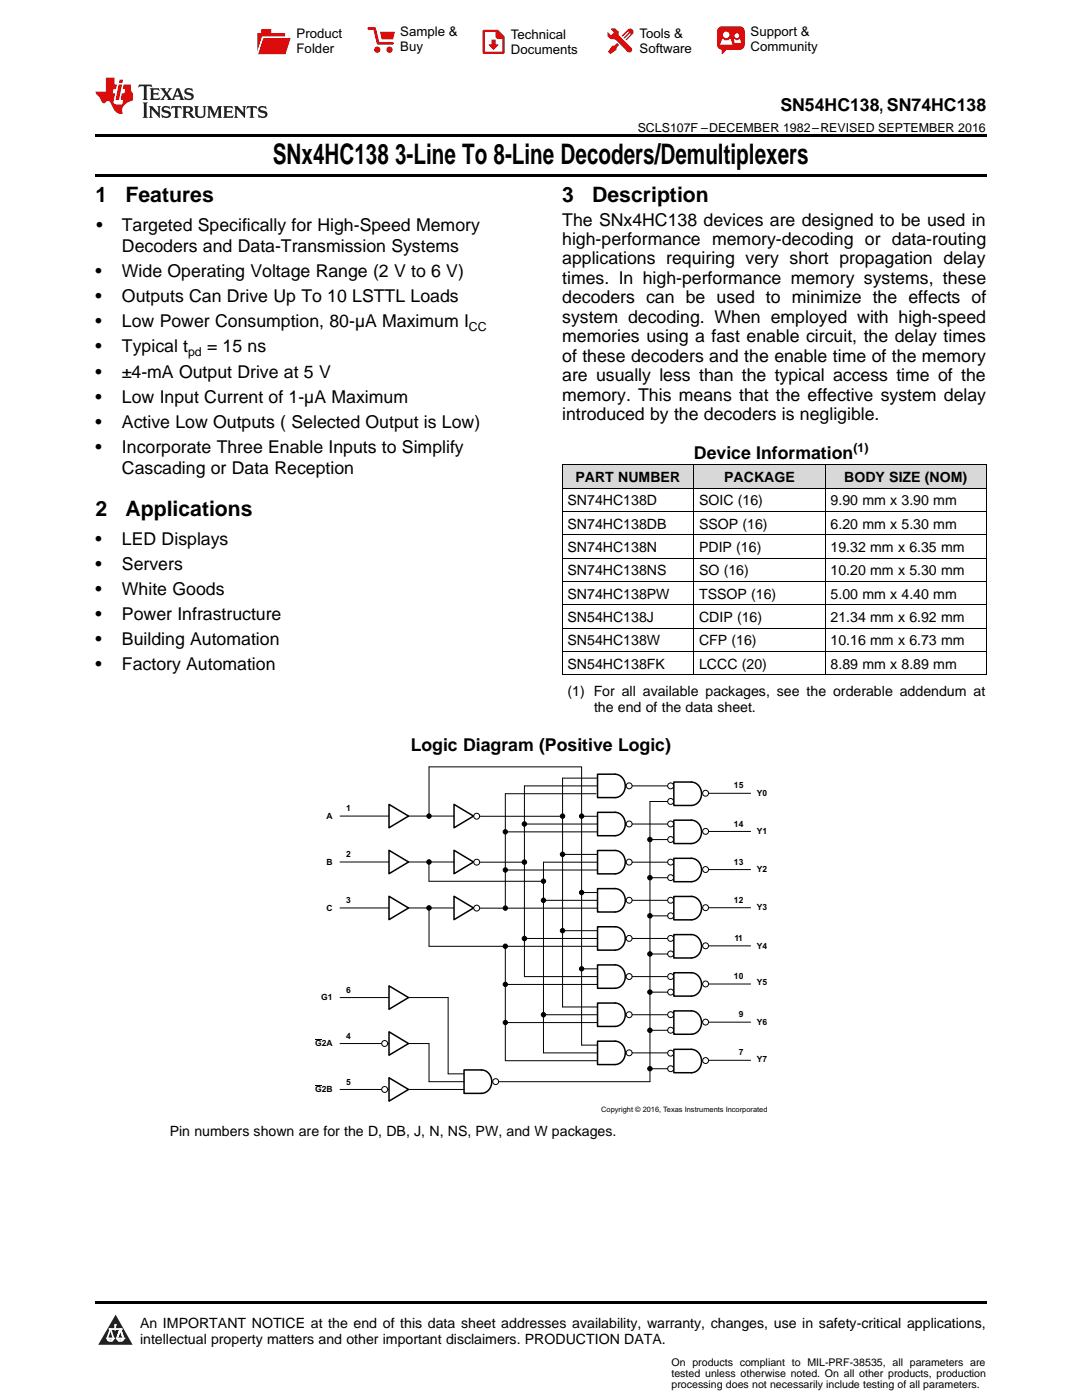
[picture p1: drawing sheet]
<svg xmlns="http://www.w3.org/2000/svg" width="216mm" height="279mm" viewBox="0 0 216 279" stroke-linecap="round" stroke-linejoin="round" font-family="sans-serif">
<g fill="#d8d8d8">
<path d="M112.2 92.8h26.2v4.7h-26.2z"/>
<path d="M138.4 92.8h26.3v4.7h-26.3z"/>
<path d="M164.7 92.8h32.1v4.7h-32.1z"/>
</g>
<path d="M23.1 262.4l3.4 6h-6.9z" fill="#231f20"/>
<path d="M21.4 267.1h1.2l-.3 .5h-.3a.55 .55 0 0 1-.6-.5z" fill-rule="evenodd" fill="#fff"/>
<path d="M21.4 267.1h1.2l-.3 .5h-.3a.55 .55 0 0 1-.6-.5z" fill="none" stroke="#231f20" stroke-width=".34"/>
<path d="M21.4 267.1l1.2 .1-.3 .4h-.5z" fill="none" stroke="#fff" stroke-width=".34"/>
<path d="M23 265.3h.1" fill="none" stroke="#fff" stroke-width=".34"/>
<path d="M23 264.4v.9z" fill="#fff"/>
<path d="M23 264.4v.9z" fill="none" stroke="#fff" stroke-width=".34"/>
<circle cx="23" cy="264.4" r=".17" fill="#fff"/>
<path d="M21.9 265.2h.1" fill="none" stroke="#fff" stroke-width=".34"/>
<path d="M21.9 265.2h2.3z" fill="#fff"/>
<path d="M21.9 265.2h2.3z" fill="none" stroke="#fff" stroke-width=".34"/>
<circle cx="24.2" cy="265.2" r=".17" fill="#fff"/>
<path d="M23.3 267.1h.1" fill="none" stroke="#fff" stroke-width=".34"/>
<path d="M24 265.2l-.7 1.9z" fill="#fff"/>
<path d="M24 265.2l-.7 1.9z" fill="none" stroke="#fff" stroke-width=".34"/>
<path d="M24 265.2l.7 1.9z" fill="#fff"/>
<path d="M24 265.2l.7 1.9z" fill="none" stroke="#fff" stroke-width=".34"/>
<path d="M24.6 267.1h.1" fill="none" stroke="#fff" stroke-width=".34"/>
<circle cx="21.4" cy="267.1" r=".17" fill="#fff"/>
<path d="M22.1 265.2l-.7 1.9z" fill="#fff"/>
<path d="M22.1 265.2l-.7 1.9z" fill="none" stroke="#fff" stroke-width=".34"/>
<path d="M22.1 265.2l.5 1.9z" fill="#fff"/>
<path d="M22.1 265.2l.5 1.9z" fill="none" stroke="#fff" stroke-width=".34"/>
<circle cx="22.6" cy="267.1" r=".17" fill="#fff"/>
<path d="M23.4 267.1h1.3a.65 .65 0 0 1-.7 .5 .65 .65 0 0 1-.6-.5z" fill-rule="evenodd" fill="#fff"/>
<path d="M23.4 267.1h1.3a.65 .65 0 0 1-.7 .5 .65 .65 0 0 1-.6-.5z" fill="none" stroke="#231f20" stroke-width=".34"/>
<path d="M23.4 267.1h1.3l-.4 .5h-.6z" fill="none" stroke="#fff" stroke-width=".34"/>
<path d="M23.3 267.1h.1" fill="none" stroke="#fff" stroke-width=".34"/>
<circle cx="24.7" cy="267.1" r=".17" fill="#fff"/>
<path d="M19 259.7h177.8v.5h-177.8z" fill="#000"/>
<path d="M67.9 162.9h26.6" fill="none" stroke="#000" stroke-width=".2"/>
<path d="M90.6 160.5l3.9 2.4-3.9 2.3z" fill="#fff"/>
<path d="M90.6 160.5l3.9 2.4-3.9 2.3z" fill="none" stroke="#000" stroke-width=".3"/>
<circle cx="95.1" cy="162.9" r=".59" fill="#fff"/>
<circle cx="95.1" cy="162.9" r=".59" fill="none" stroke="#000" stroke-width=".2"/>
<circle cx="125.5" cy="156.8" r=".59" fill="#fff"/>
<g fill="none" stroke="#000" stroke-width=".2">
<path d="M126.1 156.8h7.1"/>
<circle cx="125.5" cy="156.8" r=".59"/>
</g>
<path d="M122.7 154.5a2.35 2.35 0 0 1 2.1 2.3 2.35 2.35 0 0 1-2.1 2.4M122.7 154.5h-3.5v4.7h3.5" fill="none" stroke="#000" stroke-width=".3"/>
<circle cx="125.5" cy="164.4" r=".59" fill="#fff"/>
<g fill="none" stroke="#000" stroke-width=".2">
<path d="M126.1 164.5h7.1"/>
<circle cx="125.5" cy="164.4" r=".59"/>
</g>
<path d="M122.7 162.1a2.35 2.35 0 0 1 2.1 2.3 2.35 2.35 0 0 1-2.1 2.4M122.7 162.1h-3.5v4.7h3.5" fill="none" stroke="#000" stroke-width=".3"/>
<circle cx="125.5" cy="172.1" r=".59" fill="#fff"/>
<g fill="none" stroke="#000" stroke-width=".2">
<path d="M126.1 172.1h7.1"/>
<circle cx="125.5" cy="172.1" r=".59"/>
</g>
<path d="M122.7 169.7a2.35 2.35 0 0 1 2.1 2.3 2.35 2.35 0 0 1-2.1 2.4M122.7 169.7h-3.5v4.7h3.5" fill="none" stroke="#000" stroke-width=".3"/>
<circle cx="125.5" cy="179.7" r=".59" fill="#fff"/>
<g fill="none" stroke="#000" stroke-width=".2">
<path d="M126.1 179.7h7.1"/>
<circle cx="125.5" cy="179.7" r=".59"/>
</g>
<path d="M122.7 177.3a2.35 2.35 0 0 1 2.1 2.4 2.35 2.35 0 0 1-2.1 2.3M122.7 177.3h-3.5v4.7h3.5" fill="none" stroke="#000" stroke-width=".3"/>
<circle cx="125.5" cy="187.3" r=".59" fill="#fff"/>
<g fill="none" stroke="#000" stroke-width=".2">
<path d="M126.1 187.3h7.1"/>
<circle cx="125.5" cy="187.3" r=".59"/>
</g>
<path d="M122.7 184.9a2.35 2.35 0 0 1 2.1 2.4 2.35 2.35 0 0 1-2.1 2.3M122.7 185h-3.5v4.6h3.5" fill="none" stroke="#000" stroke-width=".3"/>
<circle cx="125.5" cy="194.9" r=".59" fill="#fff"/>
<g fill="none" stroke="#000" stroke-width=".2">
<path d="M126.1 194.9h7.1"/>
<circle cx="125.5" cy="194.9" r=".59"/>
</g>
<path d="M122.7 192.6a2.35 2.35 0 0 1 2.1 2.3 2.35 2.35 0 0 1-2.1 2.3M122.7 192.6h-3.5v4.6h3.5" fill="none" stroke="#000" stroke-width=".3"/>
<circle cx="125.5" cy="202.5" r=".59" fill="#fff"/>
<g fill="none" stroke="#000" stroke-width=".2">
<path d="M126.1 202.5h7.1"/>
<circle cx="125.5" cy="202.5" r=".59"/>
</g>
<path d="M122.7 200.2a2.35 2.35 0 0 1 2.1 2.3 2.35 2.35 0 0 1-2.1 2.3M122.7 200.2h-3.5v4.6h3.5" fill="none" stroke="#000" stroke-width=".3"/>
<circle cx="125.5" cy="210.1" r=".59" fill="#fff"/>
<g fill="none" stroke="#000" stroke-width=".2">
<path d="M126.1 210.1h7.1"/>
<circle cx="125.5" cy="210.1" r=".59"/>
</g>
<path d="M122.7 207.8a2.35 2.35 0 0 1 2.1 2.3 2.35 2.35 0 0 1-2.1 2.4M122.7 207.8h-3.5v4.7h3.5" fill="none" stroke="#000" stroke-width=".3"/>
<circle cx="98.9" cy="215.9" r=".59" fill="#fff"/>
<g fill="none" stroke="#000" stroke-width=".2">
<path d="M99.5 215.9h30.2"/>
<circle cx="98.9" cy="215.9" r=".59"/>
</g>
<path d="M96.1 213.5a2.35 2.35 0 0 1 2 2.4 2.35 2.35 0 0 1-2 2.3M96.1 213.5h-3.5v4.7h3.5" fill="none" stroke="#000" stroke-width=".3"/>
<path d="M77.6 160.5l3.9 2.4-3.9 2.3z" fill="#fff"/>
<path d="M137.9 156.1a2.36 2.36 0 0 1 2.1 2.3 2.36 2.36 0 0 1-2 2.3M138 156.1h-3.5v4.6h3.5M77.6 160.5l3.9 2.4-3.9 2.3z" fill="none" stroke="#000" stroke-width=".3"/>
<path d="M141.4 158.3h8.4M141.4 165.9h8.4M141.4 173.5h8.4M141.4 181.2h8.4M141.4 188.8h8.4M141.4 196.4h8.4M141.4 204h8.4M141.4 211.6h8.4" fill="none" stroke="#000" stroke-width=".2"/>
<circle cx="133.8" cy="156.8" r=".59" fill="#fff"/>
<circle cx="133.8" cy="156.8" r=".59" fill="none" stroke="#000" stroke-width=".2"/>
<circle cx="133.8" cy="159.9" r=".59" fill="#fff"/>
<circle cx="133.8" cy="159.9" r=".59" fill="none" stroke="#000" stroke-width=".2"/>
<circle cx="140.8" cy="158.3" r=".59" fill="#fff"/>
<circle cx="140.8" cy="158.3" r=".59" fill="none" stroke="#000" stroke-width=".2"/>
<path d="M137.9 163.7a2.36 2.36 0 0 1 2.1 2.3 2.36 2.36 0 0 1-2 2.3M138 163.7h-3.5v4.6h3.5" fill="none" stroke="#000" stroke-width=".3"/>
<circle cx="133.8" cy="164.4" r=".59" fill="#fff"/>
<circle cx="133.8" cy="164.4" r=".59" fill="none" stroke="#000" stroke-width=".2"/>
<circle cx="133.8" cy="167.5" r=".59" fill="#fff"/>
<circle cx="133.8" cy="167.5" r=".59" fill="none" stroke="#000" stroke-width=".2"/>
<circle cx="140.8" cy="165.9" r=".59" fill="#fff"/>
<circle cx="140.8" cy="165.9" r=".59" fill="none" stroke="#000" stroke-width=".2"/>
<path d="M137.9 171.3a2.36 2.36 0 0 1 2.1 2.3 2.36 2.36 0 0 1-2 2.4M138 171.3h-3.5v4.7h3.5" fill="none" stroke="#000" stroke-width=".3"/>
<circle cx="133.8" cy="172.1" r=".59" fill="#fff"/>
<circle cx="133.8" cy="172.1" r=".59" fill="none" stroke="#000" stroke-width=".2"/>
<circle cx="133.8" cy="175.2" r=".59" fill="#fff"/>
<circle cx="133.8" cy="175.2" r=".59" fill="none" stroke="#000" stroke-width=".2"/>
<circle cx="140.8" cy="173.5" r=".59" fill="#fff"/>
<circle cx="140.8" cy="173.5" r=".59" fill="none" stroke="#000" stroke-width=".2"/>
<path d="M137.9 178.9a2.36 2.36 0 0 1 2.1 2.3 2.36 2.36 0 0 1-2 2.4M138 178.9h-3.5v4.7h3.5" fill="none" stroke="#000" stroke-width=".3"/>
<circle cx="133.8" cy="179.7" r=".59" fill="#fff"/>
<circle cx="133.8" cy="179.7" r=".59" fill="none" stroke="#000" stroke-width=".2"/>
<circle cx="133.8" cy="182.8" r=".59" fill="#fff"/>
<circle cx="133.8" cy="182.8" r=".59" fill="none" stroke="#000" stroke-width=".2"/>
<circle cx="140.8" cy="181.1" r=".59" fill="#fff"/>
<circle cx="140.8" cy="181.1" r=".59" fill="none" stroke="#000" stroke-width=".2"/>
<path d="M137.9 186.5a2.36 2.36 0 0 1 2.1 2.3 2.36 2.36 0 0 1-2 2.4M138 186.5h-3.5v4.7h3.5" fill="none" stroke="#000" stroke-width=".3"/>
<circle cx="133.8" cy="187.3" r=".59" fill="#fff"/>
<circle cx="133.8" cy="187.3" r=".59" fill="none" stroke="#000" stroke-width=".2"/>
<circle cx="133.8" cy="190.4" r=".59" fill="#fff"/>
<circle cx="133.8" cy="190.4" r=".59" fill="none" stroke="#000" stroke-width=".2"/>
<circle cx="140.8" cy="188.8" r=".59" fill="#fff"/>
<circle cx="140.8" cy="188.8" r=".59" fill="none" stroke="#000" stroke-width=".2"/>
<path d="M137.9 194.1a2.36 2.36 0 0 1 2.1 2.3 2.36 2.36 0 0 1-2 2.4M138 194.1h-3.5v4.7h3.5" fill="none" stroke="#000" stroke-width=".3"/>
<circle cx="133.8" cy="194.9" r=".59" fill="#fff"/>
<circle cx="133.8" cy="194.9" r=".59" fill="none" stroke="#000" stroke-width=".2"/>
<circle cx="133.8" cy="198" r=".59" fill="#fff"/>
<circle cx="133.8" cy="198" r=".59" fill="none" stroke="#000" stroke-width=".2"/>
<circle cx="140.8" cy="196.4" r=".59" fill="#fff"/>
<circle cx="140.8" cy="196.4" r=".59" fill="none" stroke="#000" stroke-width=".2"/>
<path d="M137.9 201.7a2.36 2.36 0 0 1 2.1 2.4 2.36 2.36 0 0 1-2 2.3M138 201.7h-3.5v4.7h3.5" fill="none" stroke="#000" stroke-width=".3"/>
<circle cx="133.8" cy="202.5" r=".59" fill="#fff"/>
<circle cx="133.8" cy="202.5" r=".59" fill="none" stroke="#000" stroke-width=".2"/>
<circle cx="133.8" cy="205.6" r=".59" fill="#fff"/>
<circle cx="133.8" cy="205.6" r=".59" fill="none" stroke="#000" stroke-width=".2"/>
<circle cx="140.8" cy="204" r=".59" fill="#fff"/>
<circle cx="140.8" cy="204" r=".59" fill="none" stroke="#000" stroke-width=".2"/>
<path d="M137.9 209.4a2.36 2.36 0 0 1 2.1 2.3 2.36 2.36 0 0 1-2 2.4M138 209.4h-3.5v4.7h3.5" fill="none" stroke="#000" stroke-width=".3"/>
<circle cx="133.8" cy="210.2" r=".59" fill="#fff"/>
<circle cx="133.8" cy="210.2" r=".59" fill="none" stroke="#000" stroke-width=".2"/>
<circle cx="133.8" cy="213.3" r=".59" fill="#fff"/>
<circle cx="133.8" cy="213.3" r=".59" fill="none" stroke="#000" stroke-width=".2"/>
<circle cx="140.8" cy="211.7" r=".59" fill="#fff"/>
<g fill="none" stroke="#000" stroke-width=".2">
<path d="M118.9 158.4h-18.1v22.8h18.4M119.1 155.3h-6.8v45.7h6.9M119.2 156.8h-14.6v38.1h14.6M133.2 160h-3.5v55.9M67.9 172h26.6M85.6 162.9v-9.9h30.5v55.6h3.1M95.7 162.9h16.6M100.8 166h18.4M101.1 173.6h18.1M104.6 164.5h14.6M108.7 179.7h10.5M112.6 170.5h6.7"/>
<path d="M116.4 162.9h2.8M116.4 178.1h2.8M119.2 172.1h-10.8v38h10.8M129.7 167.6h3.5M129.7 175.2h3.5M85.6 188.9h33.6M100.8 188.9v22.8h18.4M101.1 196.5h18.1M104.9 187.3h14.3M112.6 185.7h6.6M116.4 193.4h2.8M129.7 182.8h3.5"/>
<path d="M129.7 190.4h3.5M129.7 198h3.5M85.6 215.9h7M89.4 214.3h3.2M101 204.1h18.3M108.7 202.5h10.5M129.7 205.6h3.5M129.7 213.3h3.5"/>
<circle cx="140.8" cy="211.7" r=".59"/>
</g>
<path d="M90.6 169.7l3.9 2.3-3.9 2.4z" fill="#fff"/>
<path d="M90.6 169.7l3.9 2.3-3.9 2.4z" fill="none" stroke="#000" stroke-width=".3"/>
<circle cx="95.1" cy="172.1" r=".59" fill="#fff"/>
<circle cx="95.1" cy="172.1" r=".59" fill="none" stroke="#000" stroke-width=".2"/>
<path d="M77.6 169.7l3.9 2.3-3.9 2.4z" fill="#fff"/>
<path d="M77.6 169.7l3.9 2.3-3.9 2.4z" fill="none" stroke="#000" stroke-width=".3"/>
<path d="M85.6 175.9h22.8M95.7 172.1h8.9M67.9 181.2h26.6" fill="none" stroke="#000" stroke-width=".2"/>
<path d="M90.6 178.9l3.9 2.3-3.9 2.3z" fill="#fff"/>
<path d="M90.6 178.9l3.9 2.3-3.9 2.3z" fill="none" stroke="#000" stroke-width=".3"/>
<circle cx="95.1" cy="181.2" r=".59" fill="#fff"/>
<circle cx="95.1" cy="181.2" r=".59" fill="none" stroke="#000" stroke-width=".2"/>
<path d="M77.6 178.9l3.9 2.3-3.9 2.3z" fill="#fff"/>
<path d="M77.6 178.9l3.9 2.3-3.9 2.3z" fill="none" stroke="#000" stroke-width=".3"/>
<path d="M67.9 199.1h21.5M85.6 181.2v7.7M95.7 181.2h5.1" fill="none" stroke="#000" stroke-width=".2"/>
<path d="M77.6 196.8l3.9 2.3-3.9 2.3z" fill="#fff"/>
<path d="M77.6 196.8l3.9 2.3-3.9 2.3z" fill="none" stroke="#000" stroke-width=".3"/>
<path d="M67.9 208.3h17.7" fill="none" stroke="#000" stroke-width=".2"/>
<path d="M77.6 205.9l3.9 2.4-3.9 2.3z" fill="#fff"/>
<path d="M77.6 205.9l3.9 2.4-3.9 2.3z" fill="none" stroke="#000" stroke-width=".3"/>
<path d="M62.9 207.5h1.3z" fill="#000"/>
<path d="M67.9 217.4h24.7" fill="none" stroke="#000" stroke-width=".2"/>
<path d="M77.6 215.1l3.9 2.3-3.9 2.4z" fill="#fff"/>
<path d="M77.6 215.1l3.9 2.3-3.9 2.4z" fill="none" stroke="#000" stroke-width=".3"/>
<path d="M62.9 216.6l1.3 .1z" fill="#000"/>
<circle cx="76.8" cy="217.4" r=".59" fill="#fff"/>
<circle cx="76.8" cy="217.4" r=".59" fill="none" stroke="#000" stroke-width=".2"/>
<circle cx="76.8" cy="208.3" r=".59" fill="#fff"/>
<g fill="none" stroke="#000" stroke-width=".2">
<path d="M112.2 97.4h84.6M112.2 92.8h84.6M112.2 92.8v41.9M138.4 92.8v41.9M164.6 92.8v41.9M196.8 92.8v41.9M112.2 116h84.6M112.2 111.4h84.6M112.2 106.7h84.6M112.2 102.1h84.6M112.2 134.7h84.6M112.2 130h84.6"/>
<path d="M112.2 125.4h84.6M112.2 120.7h84.6M85.6 172.5v3.4M89.4 199.1v15.2M85.6 208.3v7.6"/>
<circle cx="85.6" cy="172" r=".45"/>
<circle cx="85.6" cy="162.9" r=".44"/>
<circle cx="100.8" cy="173.6" r=".43"/>
<circle cx="100.8" cy="166" r=".43"/>
<circle cx="104.6" cy="164.4" r=".44"/>
<circle cx="104.6" cy="172.1" r=".45"/>
<circle cx="108.4" cy="179.7" r=".44"/>
<circle cx="108.4" cy="175.9" r=".43"/>
<circle cx="112.2" cy="162.9" r=".44"/>
<circle cx="112.2" cy="170.5" r=".44"/>
<circle cx="116.1" cy="178.1" r=".43"/>
<circle cx="116.1" cy="162.9" r=".43"/>
<circle cx="129.7" cy="175.2" r=".44"/>
<circle cx="129.7" cy="167.5" r=".44"/>
<circle cx="85.6" cy="181.2" r=".45"/>
<circle cx="100.8" cy="196.5" r=".43"/>
<circle cx="100.8" cy="181.2" r=".43"/>
<circle cx="100.8" cy="188.8" r=".43"/>
<circle cx="104.6" cy="187.3" r=".45"/>
<circle cx="112.2" cy="185.7" r=".44"/>
<circle cx="116.1" cy="193.3" r=".43"/>
<circle cx="129.7" cy="190.4" r=".45"/>
<circle cx="129.7" cy="182.8" r=".44"/>
<circle cx="129.7" cy="198" r=".45"/>
<circle cx="76.8" cy="208.3" r=".59"/>
<circle cx="100.8" cy="204.1" r=".43"/>
<circle cx="108.4" cy="202.5" r=".44"/>
<circle cx="129.7" cy="213.3" r=".44"/>
<circle cx="129.7" cy="205.6" r=".45"/>
</g>
<g fill="#000">
<circle cx="85.6" cy="172" r=".45"/>
<circle cx="85.6" cy="162.9" r=".44"/>
<circle cx="100.8" cy="173.6" r=".43"/>
<circle cx="100.8" cy="166" r=".43"/>
<circle cx="104.6" cy="164.4" r=".44"/>
<circle cx="104.6" cy="172.1" r=".45"/>
<circle cx="108.4" cy="179.7" r=".44"/>
<circle cx="108.4" cy="175.9" r=".43"/>
<circle cx="112.2" cy="162.9" r=".44"/>
<circle cx="112.2" cy="170.5" r=".44"/>
<circle cx="116.1" cy="178.1" r=".43"/>
<circle cx="116.1" cy="162.9" r=".43"/>
<circle cx="129.7" cy="175.2" r=".44"/>
<circle cx="129.7" cy="167.5" r=".44"/>
<circle cx="85.6" cy="181.2" r=".45"/>
<circle cx="100.8" cy="196.5" r=".43"/>
<circle cx="100.8" cy="181.2" r=".43"/>
<circle cx="100.8" cy="188.8" r=".43"/>
<circle cx="104.6" cy="187.3" r=".45"/>
<circle cx="112.2" cy="185.7" r=".44"/>
<circle cx="116.1" cy="193.3" r=".43"/>
<circle cx="129.7" cy="190.4" r=".45"/>
<circle cx="129.7" cy="182.8" r=".44"/>
<circle cx="129.7" cy="198" r=".45"/>
<circle cx="100.8" cy="204.1" r=".43"/>
<circle cx="108.4" cy="202.5" r=".44"/>
<circle cx="129.7" cy="213.3" r=".44"/>
<circle cx="129.7" cy="205.6" r=".45"/>
</g>
<path d="M19 34.8h177.8v.5h-177.8zM19 26.8h177.8v.6h-177.8z" fill="#000"/>
<path d="M27.7 16.9l-.1 .6 .6-.3h.5v.2v2.2l-.2 .4h1l-.2-.4v-2.2v-.2h.5l.6 .3-.2-.6zM29.9 17.6l.2 .4v1.6l-.2 .4h1.9l.1-.6a1.09 1.09 0 0 1-1.3 .1v-.6h.6l.4 .2v-.7l-.2 .2h-.8v-.6l.2-.1a1.01 1.01 0 0 1 1 .3l-.1-.6zM32 17.6l.9 1.2-1 1.2h.9l-.2-.3 .5-.7 .5 .7-.3 .3h1.7l-.2-.3 .1-.4h1l.1 .4-.2 .3h1l-.3-.4-.7-2h-.5l-1 2.2-.8-1.1 .9-1.1h-.9l.2 .2-.4 .7-.4-.7 .2-.2zM35.4 18l.4 1h-.8zM37 17.7a.66 .66 0 0 0-.2 .8 .66 .66 0 0 0 .6 .4l.7 .2 .1 .2a.8 .8 0 0 1-.7 .4 .8 .8 0 0 1-.7-.5l.1 .8 .2-.2a.94 .94 0 0 0 1.1 .1 .94 .94 0 0 0 .4-.9 1.48 1.48 0 0 0-1.3-.6v-.4a1.1 1.1 0 0 1 1.2 .2l-.2-.6-.2 .1-.5-.1zM28.5 20.4l.2 .4v2.3l-.2 .4h1l-.2-.4v-2.3l.2-.4zM29.7 21.2l.2 .4v1.5l-.2 .4h.8l-.3-.4 .1-1.3 1.6 1.8v-2l.2-.4h-.7l.2 .2v1.1l-1.2-1.3zM32.5 21.3a.66 .66 0 0 0-.2 .8 .66 .66 0 0 0 .6 .4l.6 .2 .2 .2a.8 .8 0 0 1-.8 .4 .8 .8 0 0 1-.7-.5l.2 .7 .2-.1a.94 .94 0 0 0 1 .1 .94 .94 0 0 0 .5-1 1.47 1.47 0 0 0-1.3-.6l-.1-.3a1.1 1.1 0 0 1 1.3 .2l-.2-.6-.2 .1-.5-.2zM34.3 21.2l-.2 .6a.64 .64 0 0 1 .8-.3v1.6l-.2 .4h1l-.3-.4 .1-1.6a.66 .66 0 0 1 .8 .3l-.2-.6zM36.3 21.2l.3 .4v1.5l-.3 .4h1l-.2-.2v-.7h.5l.1 .1a.8 .8 0 0 0 1.2 .7l-1-1a.62 .62 0 0 0 .6-.5 .62 .62 0 0 0-.6-.7zM37.1 21.5h.1a.48 .48 0 0 1 .6 0 .48 .48 0 0 1 .1 .6l-.2 .1-.6 .1zM38.7 21.2l.2 .2a2.29 2.29 0 0 0 .4 2 1.05 1.05 0 0 0 1.7-.7v-1.3l.2-.2h-.8l.2 .4v1.1a.61 .61 0 0 1-.6 .6 .61 .61 0 0 1-.6-.6v-1.1l.3-.4zM41.3 21.2l.3 .4v1.5l-.3 .4h.8l-.2-.4v-1.4l.8 1.9 .9-1.9v1.4l-.2 .4h.9l-.2-.4v-1.5l.2-.4h-.8l-.7 1.5-.6-1.5zM44.5 21.2l.2 .4v1.5l-.2 .4h1.9l.2-.6a1.1 1.1 0 0 1-1.4 .2v-.7h.6l.4 .2v-.6l-.2 .1-.8 .1v-.6l.2-.1a1.02 1.02 0 0 1 1.1 .2l-.2-.5zM46.7 21.2l.2 .4v1.5l-.2 .4h.8l-.3-.4 .1-1.3 1.6 1.8v-2l.2-.4h-.7l.2 .2v1.1l-1.2-1.3zM49.3 21.2l-.1 .6a.64 .64 0 0 1 .8-.3v1.6l-.3 .4h1l-.2-.4v-1.6a.66 .66 0 0 1 .8 .3l-.1-.6zM51.7 21.3a.66 .66 0 0 0-.2 .7 .66 .66 0 0 0 .7 .5l.6 .2 .1 .2a.8 .8 0 0 1-.7 .4 .8 .8 0 0 1-.7-.5l.1 .7 .2-.1a.94 .94 0 0 0 1.1 .1 .94 .94 0 0 0 .4-1 1.48 1.48 0 0 0-1.2-.6l-.1-.3a1.1 1.1 0 0 1 1.2 .2l-.2-.6-.1 .1-.6-.2z" fill="#231f20"/>
<path d="M21.1 15.5v2.8h-2v.4l.9 .9a.96 .96 0 0 0 1 1 .59 .59 0 0 1 .5-.4 .59 .59 0 0 1 .5 .3l.4 .8a1.61 1.61 0 0 0 2.1 1.3 1.63 1.63 0 0 1 1.1-2.2l.9-.3v-1.5a1.6 1.6 0 0 1-.4-1.7h-1.4l-.2 .9h.5l-.2 .8h-.5l-.2 1v.3h.5l-.2 .9h-.7a.74 .74 0 0 1-1-.6l.3-1.6h-.5l.2-.8h.5l.1-.9h-.4v-1.4zM23.7 16.9l-.7 3h.8l.6-3zM23.8 15.9l-.1 .7h.7l.2-.7z" fill="#ee1d23"/>
<g fill="#d60000">
<path d="M52.1 5.8h2v.8h2.8v4.2h-5.5v-4.2h.7z" fill-rule="evenodd"/>
<path d="M52.4 7.5h5.6l-1 3.3h-5.6z" fill-rule="evenodd"/>
</g>
<path d="M52.4 7.4h5.7l-.1 .1h-5.5l-1.1 3.3z" fill-rule="evenodd" fill="#fff"/>
<path d="M52.4 7.4h5.7l-.1 .1h-5.5l-1.1 3.3z" fill="none" stroke="#fff" stroke-width=".2"/>
<path d="M73.6 5.7h1.1l.7 2.9h2.9" fill="none" stroke="#d60000" stroke-width=".55"/>
<g fill="#d60000">
<path d="M75.8 6.3h3l-.4 1.6h-2.2z" fill-rule="evenodd"/>
<circle cx="75.3" cy="9.9" r=".62"/>
<circle cx="77.7" cy="9.9" r=".62"/>
</g>
<path d="M96.5 6.2h2.7l1.3 1.2v3.1h-4z" fill="none" stroke="#d60000" stroke-width=".44"/>
<g fill="#d60000">
<path d="M98.1 7.9h.8v1h.5l-.9 1.1-1-1v-.1h.6z" fill-rule="evenodd"/>
<path d="M98.9 6.2h.3l1.3 1.2v.4h-1.3l-.3-.4z" fill-rule="evenodd"/>
<path d="M121.9 5.7h.8l.7 .6 .1 .7 2.5 2.5-.8 .8-2.3-2.3-1.1-.2-.6-.6v-.8l.7 .6 .5-.4v-.2l-.5-.5z" fill-rule="evenodd"/>
<path d="M122.2 9.1h.4l.5-.5 .4 .4-.5 .5v.4l-1.2 .9-.5-.5z" fill-rule="evenodd"/>
<path d="M125.3 5.9a.67 .67 0 0 1 .9 0 .67 .67 0 0 1 0 .9z" fill-rule="evenodd"/>
<path d="M125.3 5.9l.9 .9-1.2 1.2h-.2v-.2l1-.9v-.2h-.2l-.9 1h-.2v-.2l.9-1 .1-.2h-.3l-.9 1h-.2v-.2z" fill-rule="evenodd"/>
<circle cx="125.6" cy="9.9" r=".54"/>
</g>
<path d="M123.3 6.3v.7" fill="none" stroke="#d60000" stroke-width=".2"/>
<g fill="#d60000">
<path d="M143.4 5.5l.6-.2h3.6a.95 .95 0 0 1 1 .9v2.8a.95 .95 0 0 1-1 .9h-3.6a.95 .95 0 0 1-.9-.9v-2.8z" fill-rule="evenodd"/>
<path d="M144 9.9h.9l-.7 .9h-.2z" fill-rule="evenodd"/>
</g>
<g fill="#fff">
<path d="M146.6 8.6h1.3z"/>
<path d="M144.1 7.8h.3l.1 .2h.8l.2-.2h.3l.4 1.1h-2.5z" fill-rule="evenodd"/>
<path d="M146.4 7.8h.3l.1 .2h.5l.2-.2h.2l.2 .8h-1.3z" fill-rule="evenodd"/>
<circle cx="144.9" cy="6.9" r=".65"/>
<circle cx="147" cy="7.1" r=".48"/>
</g>
<g font-size="5.6">
<text x="54.4" y="32.8">SNx4HC138</text>
<text x="78.8" y="32.8">3-Line To 8-Line Decoders/Demultiplexers</text>
</g>
<g font-size="4.2">
<text x="19" y="40.4">1</text>
<text x="25" y="40.4">Features</text>
<text x="112.2" y="40.4">3</text>
<text x="118.2" y="40.4">Description</text>
<text x="19" y="103">2</text>
<text x="25" y="103">Applications</text>
</g>
<g font-size="3.5">
<text x="155.7" y="22.2">SN54HC138, SN74HC138</text>
<text x="19.2" y="46.1">•</text>
<text x="24.3" y="46.1">Targeted Specifically for High-Speed Memory</text>
<text x="112.2" y="45">The SNx4HC138 devices are designed to be used in</text>
<text x="24.3" y="50.3">Decoders and Data-Transmission Systems</text>
<text x="112.2" y="48.9">high-performance memory-decoding or data-routing</text>
<text x="112.2" y="52.8">applications requiring very short propagation delay</text>
<text x="19" y="55.3">•</text>
<text x="24.3" y="55.3">Wide Operating Voltage Range (2 V to 6 V)</text>
<text x="112.2" y="56.7">times. In high-performance memory systems, these</text>
<text x="19" y="60.3">•</text>
<text x="19" y="65.3">•</text>
<text x="24.3" y="60.3">Outputs Can Drive Up To 10 LSTTL Loads</text>
<text x="24.3" y="65.3">Low Power Consumption, 80-µA Maximum I</text>
<text x="112.2" y="60.5">decoders can be used to minimize the effects of</text>
<text x="112.2" y="64.4">system decoding. When employed with high-speed</text>
<text x="19" y="70.3">•</text>
<text x="24.3" y="70.3">Typical t</text>
<text x="41.3" y="70.3">= 15 ns</text>
<text x="112.2" y="68.3">memories using a fast enable circuit, the delay times</text>
<text x="19" y="75.4">•</text>
<text x="24.3" y="75.4">±4-mA Output Drive at 5 V</text>
<text x="112.2" y="72.2">of these decoders and the enable time of the memory</text>
<text x="112.2" y="76.1">are usually less than the typical access time of the</text>
<text x="19" y="80.4">•</text>
<text x="24.3" y="80.4">Low Input Current of 1-µA Maximum</text>
<text x="112.2" y="79.9">memory. This means that the effective system delay</text>
<text x="112.2" y="83.8">introduced by the decoders is negligible.</text>
<text x="19" y="85.4">•</text>
<text x="24.3" y="85.4">Active Low Outputs ( Selected Output is Low)</text>
<text x="19" y="90.4">•</text>
<text x="24.3" y="90.4">Incorporate Three Enable Inputs to Simplify</text>
<text x="24.3" y="94.6">Cascading or Data Reception</text>
<text x="138.5" y="91.5">Device Information</text>
<text x="19" y="108.8">•</text>
<text x="19" y="113.8">•</text>
<text x="24.3" y="108.8">LED Displays</text>
<text x="24.3" y="113.8">Servers</text>
<text x="19" y="118.8">•</text>
<text x="24.3" y="118.8">White Goods</text>
<text x="19" y="123.8">•</text>
<text x="24.3" y="123.8">Power Infrastructure</text>
<text x="19" y="128.8">•</text>
<text x="24.3" y="128.8">Building Automation</text>
<text x="19" y="133.8">•</text>
<text x="24.3" y="133.8">Factory Automation</text>
<text x="82" y="149.9">Logic Diagram (Positive Logic)</text>
</g>
<g font-size="2.8">
<text x="113.2" y="100.9">SN74HC138D</text>
<text x="114.8" y="96.2">PART NUMBER</text>
<text x="139.5" y="100.9">SOIC (16)</text>
<text x="144.5" y="96.2">PACKAGE</text>
<text x="165.7" y="100.9">9.90 mm x 3.90 mm</text>
<text x="168.5" y="96.2">BODY SIZE (NOM)</text>
<text x="113.2" y="105.5">SN74HC138DB</text>
<text x="139.5" y="105.5">SSOP (16)</text>
<text x="165.7" y="105.5">6.20 mm x 5.30 mm</text>
<text x="113.2" y="110.2">SN74HC138N</text>
<text x="139.5" y="110.2">PDIP (16)</text>
<text x="165.7" y="110.2">19.32 mm x 6.35 mm</text>
<text x="113.2" y="114.8">SN74HC138NS</text>
<text x="113.2" y="119.5">SN74HC138PW</text>
<text x="139.5" y="114.8">SO (16)</text>
<text x="139.5" y="119.5">TSSOP (16)</text>
<text x="165.7" y="114.8">10.20 mm x 5.30 mm</text>
<text x="165.7" y="119.5">5.00 mm x 4.40 mm</text>
<text x="113.2" y="124.1">SN54HC138J</text>
<text x="139.5" y="124.1">CDIP (16)</text>
<text x="165.7" y="124.1">21.34 mm x 6.92 mm</text>
<text x="113.2" y="128.8">SN54HC138W</text>
<text x="139.5" y="128.8">CFP (16)</text>
<text x="165.7" y="128.8">10.16 mm x 6.73 mm</text>
<text x="113.2" y="133.5">SN54HC138FK</text>
<text x="139.5" y="133.5">LCCC (20)</text>
<text x="165.7" y="133.5">8.89 mm x 8.89 mm</text>
<text x="113.2" y="139">(1) For all available packages, see the orderable addendum at</text>
<text x="118.5" y="142.1">the end of the data sheet.</text>
<text x="33.9" y="226.7">Pin numbers shown are for the D, DB, J, N, NS, PW, and W packages.</text>
<text x="27.9" y="265">An IMPORTANT NOTICE at the end of this data sheet addresses availability, warranty, changes, use in safety-critical applications,</text>
<text x="27.9" y="268.2">intellectual property matters and other important disclaimers. PRODUCTION DATA.</text>
</g>
<g font-size="2.6">
<text x="59.2" y="7.6">Product</text>
<text x="59.2" y="10.6">Folder</text>
<text x="79.9" y="7.3">Sample &amp;</text>
<text x="79.9" y="10.2">Buy</text>
<text x="101.9" y="7.8">Technical</text>
<text x="101.9" y="10.8">Documents</text>
<text x="127.6" y="7.6">Tools &amp;</text>
<text x="127.6" y="10.6">Software</text>
<text x="149.8" y="7.2">Support &amp;</text>
<text x="149.8" y="10.2">Community</text>
</g>
<g font-size="2.5">
<text x="127.2" y="26.3">SCLS107F –DECEMBER 1982–REVISED SEPTEMBER 2016</text>
<text x="37.5" y="71">pd</text>
<text x="93.6" y="66">CC</text>
<text x="170.3" y="90.1">(1)</text>
</g>
<g font-size="2.1">
<text x="134" y="272.7">On products compliant to MIL-PRF-38535, all parameters are</text>
<text x="134" y="274.8">tested unless otherwise noted. On all other products, production</text>
<text x="134" y="276.9">processing does not necessarily include testing of all parameters.</text>
</g>
<g font-size="1.7">
<text x="69.1" y="161.9">1</text>
<text x="146.5" y="157.2">15</text>
<text x="151" y="158.8">Y0</text>
<text x="65.1" y="163.4">A</text>
<text x="146.5" y="165">14</text>
<text x="151" y="166.5">Y1</text>
<text x="65.1" y="172.6">B</text>
<text x="69.1" y="171.1">2</text>
<text x="146.5" y="172.7">13</text>
<text x="151" y="174.1">Y2</text>
<text x="65.1" y="181.8">C</text>
<text x="69.1" y="180.3">3</text>
<text x="146.5" y="180.3">12</text>
<text x="151" y="181.7">Y3</text>
<text x="146.6" y="187.8">11</text>
<text x="151" y="189.3">Y4</text>
<text x="146.5" y="195.3">10</text>
<text x="151" y="196.7">Y5</text>
<text x="64.1" y="199.7">G1</text>
<text x="69.1" y="198.2">6</text>
<text x="147.4" y="202.9">9</text>
<text x="62.9" y="208.8">G2A</text>
<text x="69.1" y="207.3">4</text>
<text x="151" y="204.5">Y6</text>
<text x="147.4" y="210.6">7</text>
<text x="151" y="211.9">Y7</text>
<text x="62.9" y="218">G2B</text>
<text x="69.1" y="216.5">5</text>
</g>
<text font-size="1.5" x="120" y="221.8">Copyright © 2016, Texas Instruments Incorporated</text>
</svg>
